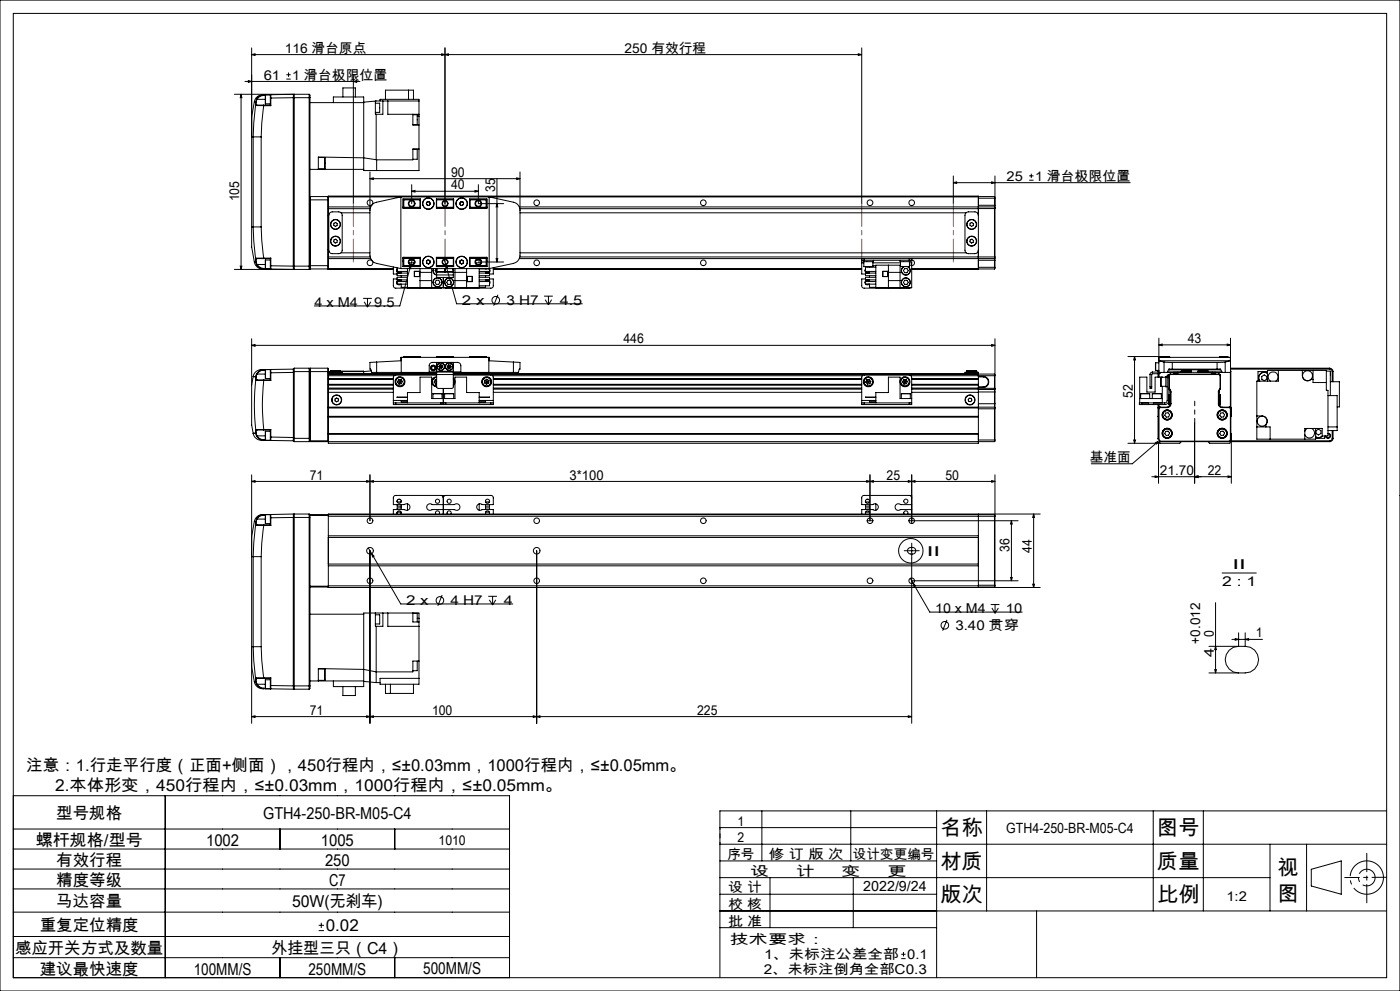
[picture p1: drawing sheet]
<svg xmlns="http://www.w3.org/2000/svg" width="420mm" height="297mm" viewBox="0 0 420 297" stroke-linecap="round" stroke-linejoin="round" font-family="sans-serif">
<g fill="none" stroke="#000" stroke-width=".3">
<path d="M0 0h420v297h-420zM4 4h412v289h-412zM75.5 16.4l1-.3v.5zM75.5 16.4h183M75.5 14.4v53.6M132.5 16.1l1 .3-1 .2zM133.5 16.4l1-.3v.5zM133.5 14.4v46.6M257.5 16.1l1 .3-1 .2zM258.5 14.4v46.6M70.3 28.3h22.4M72.3 28.3v52.4"/>
<path d="M72.3 28.3l.3 1h-.5zM73.5 24.4h34.5M74.5 24.2l1 .2-1 .3zM76.3 30.5l-.8 4.5v6h.5M76.3 30.5l.4 .1M76.7 31.4l-.6 5.4-.1 4.2M76.7 31.4l.3 .2M76.7 30.6v.8M76.8 31.3l.3 .2M76.8 31.3l-.1 .1M76.9 30.5l-.1 .8M76.9 30.5l-.2 .1"/>
<path d="M77 31.6l2.1 .1M77 29.7l-.3 .9M77 29.7l.1 .1M77.1 31.5h2M77.1 31.5l-.1 .1M77.1 29.8l-.2 .7M77.1 29.8h2.5M79.1 28.4h-.1a2.43 2.43 0 0 0-2.7 2.1M79.1 31.7l-.6 5.2-.1 4.1M79.1 31.5v.2M79.1 28.4l-1.1 .3-1 1M79.1 28.4v.2"/>
<path d="M79.1 28.6l-1.5 .5-.5 .7M79.1 31.7h2.1M79.1 31.5h2M79.1 28.6h.5M79.7 28.4v2.7M79.7 28.4h1.4v3.1M79.7 31.1h1.4M81.1 29.4h.1M81.1 31.5l.1 .2M81.2 28.4l6.8-.1v1M81.2 28.4v1M81.2 28.4l-.1 .1"/>
<path d="M81.2 29.4v2.3M81.2 28.4h-2.1M85.9 23.7h1.3M85.9 22.4h1.3M86.6 21.7v1.3M88 28.5l.3-.2v52.4l-.3-.2M88 29.3v50.5M88 29.3l-6.8 .1M88 29.3h5M92.7 28.3l.3 .2v.8M92.7 28.3v52.4M93 29.3v30.6"/>
<path d="M93 30.8h16.1M100 30.8v-1.7h9.1v22h16.6v-13.6M102.9 29.1v-2.8h3.7v2.8M106 24.4l1-.2v.5zM106 22.4v38.6M112.6 30.9h1.3v2.8h-1.3M112.6 30.3l-3.5 .3M112.9 34.3v13.6M114 30.3v-.5h11.7v5M114.9 30.3v4h-2.3v-4M115.6 29.8v-2.8h8.4v2.8M116.3 30.3v4h9.4"/>
<path d="M122.6 27v2.8M123.9 34.4h1.3v3M123.9 34.3v3.1l1.8 .1M125.2 34.8h.5M125.7 34.8v2.7M125.7 30.3h-13.1M76 41h2.4M76 41v27M78.4 41v27M93 59.9v19.7M93 50.8h16.1M93 59.9h5.5"/>
<path d="M93.1 58.9v21.7M93.1 58.9l-.1 .2M93.1 58.9h5.3M95.5 50.6h1.9M95.5 47.2h1.9M97.4 47.2v3.4M98.4 58.9v21.7M98.4 58.9l.1 .2M98.5 59v-.2h195v.2M98.5 59.1v.8M98.5 59v.1M98.5 59.9v19.7"/>
<path d="M98.5 59h195M111 53.5l1-.2v.5zM111 51.5v25l.2 .9 .9 1.2 .9 .3 7.3 1.6M111 53.5h45M112.9 47.9h.1M112.9 47.9l-3.8-.6-13.6-.2v3.7M113 47.9v3.2M120.9 59.6h5.2v2.8h-5.2zM121 59.9v2.5M121 59.9h5M121.1 59.8v2.5M121.1 59.8h5"/>
<path d="M121.1 59.8l-.1 .1M123.5 57.3l1-.2v.5zM123.5 55.3v5.7M123.5 57.3h20M123.9 44.7h1.3v3h-1.3M125.7 44.7h-1.8v3.2h-10.9M126 59.8v2.5M130.9 59.6h5.2v2.8h-5.2zM130.9 59.8h5.2M131 59.9h5M136 59.8v2.5M140.9 59.6h5.2v2.8h-5.2z"/>
<path d="M140.9 59.8h4.9M141 59.8v2.5M141 59.9h5M142.5 57.1l1 .2-1 .3zM143.5 55.3v5.7h7.6M145.8 59.8l.1 2.6M145.8 59.8l.2 .1M146 59.9v2.5M149.1 53.5v25M155 53.3l1 .2-1 .3zM156 51.5v25l-.2 .9-.5 .8-1.3 .7-7.2 1.6M286 54.7l1-.2v.5z"/>
<path d="M286 52.7v8.3M286 54.7h53.1M293.5 59v2.5M293.5 58.9h4.8M297.5 54.5l1 .2-1 .3zM298.3 58.9v3.1M298.3 58.9l.2 .5h-5M298.5 52.7v24.3M308.8 54h1.3M308.8 52.7h1.3M309.4 52.1v1.3M72.1 79.8h.5l-.3 .9z"/>
<path d="M75.5 68v6l.8 4.5M75.5 68h.5M76 68l.1 4.2 .6 5.4M76 68h2.4M76.3 78.5a2.57 2.57 0 0 0 2.8 2.1M76.7 77.6l.1 .1M76.7 77.6v.9M76.7 78.5h.2M76.7 78.5l.3 .8M76.7 78.5h-.4M76.8 77.7l.1 .8M76.9 78.5l.2 .8"/>
<path d="M77 77.4l-.3 .2M77 77.4l.1 .1M77 79.3a2.37 2.37 0 0 0 2.1 1.3M77.1 77.5h2M77.1 77.5l-.3 .2M77.1 79.3h-.1M77.1 79.3l1.3 1 .7 .2M77.1 79.3h2.5M78.4 68l.1 4.1 .6 5.3M79.1 77.4h-2.1M79.1 77.4v.1M79.1 77.5h2"/>
<path d="M79.1 77.4h2.1M79.7 77.9v2.7M79.7 77.9h1.4M81.1 79.7h.1M81.1 77.5v3M81.2 79.7v.9l-.1-.1M81.2 77.4l-.1 .1M81.2 77.4v2.3M81.2 79.7l6.8 .1M88 79.8v.9l-8.9-.1M88 79.8h5M93 79.6v.9"/>
<path d="M93 79.6h5.5M98.5 74.8l.2 .6M98.5 79.6v.9M98.5 62.5h12.6M98.5 62h12.7M98.5 77.5h12.7M98.5 77h12.6M98.7 64.1l-.2 .7M98.8 64l.9-.5h1.9a1.09 1.09 0 0 1 1.1 1v10.5a1.09 1.09 0 0 1-1.1 1h-1.9a1.09 1.09 0 0 1-1.1-1v-10.5zM100.2 71.9l.6-.2 .4 .4-.1 .5-.5 .2-.5-.3zM100.2 66.9l.6-.2 .4 .4-.1 .5-.5 .2-.5-.3zM102.3 75.8h8.7"/>
<path d="M102.3 63.8h8.7M111 63l.4-1.3 1.1-1 7.8-1.7v21.5M120.9 78.4h.1M120.9 79.9h.5M120.9 62h.1M120.9 77.5h.1M120.9 77.1h5.2v2.8h-5.2zM120.9 78h.1M121 77.1v2.5M121 79.6h5M121 79.6l.1 .2M121.1 77.3v2.5"/>
<path d="M121.1 79.8h5M121.1 62.3h5M121.1 77.3l-.1 .1h5M121.1 77.3h5M121.2 62.3v.1M121.2 77.1v.2M121.4 79.9h-.1M121.4 79.8v.1M122.2 79.8v.1M122.7 78.8h1.6M122.8 78h1.3M123.2 79.5v1l-.5-.1z"/>
<path d="M123.2 79.5l-3.3 12.2h-25.6M123.8 77.5l-.6 2M126 77.3v2.6M126 62.1h-5l.1 .2M127.9 61.1l.4 .5M128 78.3l.1 .6M128.1 78.9l.5 .2M128.2 60.5l-.3 .6M128.4 78l-.4 .3M128.4 78l.5 .1M128.7 60.5h-.5M128.7 60.5l.4 .5"/>
<path d="M128.8 61.5l-.5 .1M128.9 78.1l.1 .6M129 78.7l-.4 .4M129.1 61l-.3 .5M130.9 77.1h5.2v2.8h-5.2zM130.9 79.8h5.2M130.9 62.3h5.2M130.9 77.3h5.2M131 79.6h5M131 62.1h5M131 77.4h5M131.5 79.8v.1"/>
<path d="M133.2 77.6l.5 1.8M133.7 79.4l.6 .9-.5 .1zM133.7 79.4l3.3 11.6h37.7M135.5 79.8v.1M136 77.3v2.6M137.9 61l.2 .5M138 78.8l.5 .3M138 78.2v.6M138.1 61.5l.6 .1M138.3 60.5l-.4 .5M138.3 60.5h.6M138.5 77.9l-.5 .3"/>
<path d="M138.5 77.9l.5 .3M138.9 60.5l.2 .6M139 78.8l-.5 .3M139 78.2v.6M139.1 61.1l-.4 .5M140.9 79.8h4.9M140.9 77.1h5.2v2.8h-5.2zM140.9 77.3l5.1 .1h-5M141 77.3v2.5M141 79.6h5M141 62.1h5l-5.1 .2M142.7 78.8h1.6"/>
<path d="M142.8 78h1.3M143.5 78.5h7.6M143.8 79.8v.1M144.6 79.9h.1M144.6 79.9h1.5M144.6 79.8v.1M145.9 77.1l-.1 2.7M146 77.1v2.5M146 62h.1M146 77.5h.1M146 78.4h.1M146 78h.1"/>
<path d="M146 79.6l-.2 .2M148.8 77.5h.5l-.2 1zM149.1 61l.2 1h-.5zM155.8 77.5h103.5M155.8 62h142.5M156 77h142.5M156 63l-.4-1.3-1.1-1-7.7-1.7v21.5M156 75.8h133.8M156 63.8h133.8M258.5 78h.8M258.5 78v.8M258.5 77.5v.5"/>
<path d="M258.5 78.8v3.3h1.1M258.5 78.8h.7M259 78v.4h3v-.4M259.2 79.9h2.7M259.2 78.4v1.5M259.3 77.5v.5M259.3 77.5h13.5M259.3 78h13.5M260.8 79.9v.2M261.9 78.4v1.5M261.9 79.6h.8M261.9 78.8h8.3"/>
<path d="M266.5 79.5v6.8M270 78v.4h3v-.4M270 79.5v6.8M270.2 79.9h1.8M270.2 79.9h1.9M270.2 78.4v1.5M271.1 79.9a1.35 1.35 0 0 0-.4 2 1.35 1.35 0 0 0 2.1 0 1.35 1.35 0 0 0-.4-2M271.3 79.9a1.3 1.3 0 0 0-.6 2 1.3 1.3 0 0 0 2.1 0 1.3 1.3 0 0 0-.6-2M272.1 79.9h.7M272.8 78h.7M272.8 77.5h25.5M272.8 77.5v.5"/>
<path d="M272.8 79.9h-.8M272.8 78.4v1.5M272.8 79.5h.7M272.8 78.8h.7M273.5 77.9a.85 .85 0 0 1 .9 .9 .85 .85 0 0 1-.9 .8M273.5 78v.8M273.5 77.5v.5M273.5 78.8v7.5h-10.8v-6.8h7.5M291 71.9l.6-.2 .4 .4v.5l-.6 .2-.4-.3zM291 66.9l.6-.2 .4 .4v.5l-.6 .2-.4-.3zM293.5 64.5a1.09 1.09 0 0 0-1-1h-2a1.09 1.09 0 0 0-1 1v10.5a1.09 1.09 0 0 0 1 1h2a1.09 1.09 0 0 0 1-1M293.5 62v.5h-137.5"/>
<path d="M293.5 62.5v15.5M293.5 62v.5M293.5 61.5v.5M293.5 61.5h5v.7M293.5 78v2.5M293.5 78h5M298.3 62v15.5M298.3 77.5v3.1M298.3 62l.2 .2M298.5 62.2v.3h-5M298.5 77v.4M298.5 77.4v.6"/>
<path d="M298.5 78v2.1M298.5 77.4l-.2 .1M70.3 80.7h22.4M79.1 80.5v.1M79.1 80.5h.5M81.1 80.5l-1.4 .1M93 80.5l-.3 .2M93 80.5l.1 .1M93.1 80.6h5.3M98.5 80.5v.2h19.5M98.5 80.5h.1M98.5 80.5h19.5"/>
<path d="M98.5 80.5l-.1 .1M108.9 89.4h2.6M109.3 90.4l.9 1.6M110.2 89.4v2.6M111.2 90.4l-1 1.6M118 80v2.1h1.1M119.1 80.6v.8l.5 .4M119.1 83.6h-1.1v2.2l.6 .6 14-.1M119.1 80.3v1h3.1M119.2 81.3l.6 .4 .5-.4M119.2 84.4l.6-.4 .5 .4M119.2 85.2l.6 .2 .5-.2"/>
<path d="M119.4 85.2h.7M119.6 83.9l-.5 .4v.8M119.9 83.9l.5 .2M120.3 80.5h26.5M120.4 81.6l-.5 .2M120.4 81.3v.5M120.4 82.6v.5M120.4 83.9v.5M120.4 85.2v.9h1.8M122.2 80.5v5.8h21.6v-5.8M122.2 81.8h-3.1v.8h3.1M122.2 83.1h-3.1v.8h3.1"/>
<path d="M122.2 84.4h-3.1v.8h3.1M124.3 81.3h1.6v1.6h-1.6zM124.4 82.9v-1.6h1.4v1.6M126 80.5v5.8M126 81.6h3.5M126 84.1h3.5M129.5 80.5v5.8M130 80.5a1.39 1.39 0 0 0 1 1.9M130.1 80.5l-.1 .1a1.27 1.27 0 0 0 1 1.8M130.9 80.5l-.4 .6 .5 .6M130.9 84h.7l.4 .6-.4 .6h-.7l-.4-.6zM131 82.4v.7h5v-.7"/>
<path d="M131 80.5v1.9M131 82.4h5M131.1 81.5h2.3M131.1 80.5v1M133 83.1v3.2M133.4 80.5v1M133.6 81.5h2.3M133.6 80.5v1M134.4 84h.7l.4 .6-.4 .6h-.7l-.4-.6zM135.9 80.5v1M136 80.6v1M136 80.7v.8"/>
<path d="M136 80.5v1.9M136.5 80.5v5.8M136.5 81.6h3.5M136.5 84.1h3.5M140 80.5v5.8M140.1 82.8h1.6v1.6h-1.6zM141.6 82.9h-1.4v1.4h1.4M143.8 80.6h3.1v.7M143.8 81.8h3.1v.8h-3.1M143.8 83.1h3.1v.8h-3.1M143.8 81.3h3.1M143.8 84.4h3.1"/>
<path d="M145.7 81.6l.3 .2M145.7 83.9v.5l.6-.4 .5 .4M145.7 80.5v.1M145.7 82.6v.5M145.7 85.7v.4h-1.9M145.8 80.5l-.1 .1M146 83.9l-.3 .2M146.1 80.5l-.2 .1M146.4 83.9h.1a.73 .73 0 0 1 .4 1.2M146.4 80.5l.2 .1M146.7 80.5l.1 .1M146.8 81.3l-.5 .4-.6-.4v.5"/>
<path d="M146.9 80.6l.1 .2a.74 .74 0 0 1-.6 1M146.9 83.6h1.1v2.2l-.6 .6-14-.1M146.9 84.5v.3M146.9 80.9v.4M146.9 84.4v1.3h-3.1M148 80.7h110.5M148 80.2v1.9h-1.1M148 80.5h110.5M149.4 88.3l-1.3 3.3M163.2 88.8h2.6M163.5 89.8l1 1.6M164.5 88.8v2.6"/>
<path d="M165.5 89.8l-1 1.6M259.6 80.6l-.1 .2a.74 .74 0 0 0 .6 1M259.6 83.6h-1.1v2.2l.6 .6 14-.1M259.6 84.4v.8h3.1M259.6 81.3h3.1M259.6 84.4h3.1M259.6 80.9v.4M259.6 84.5v.3M259.7 81.3l.5 .4 .6-.4v.5M259.7 85.2l.5 .2 .6-.2M259.9 85.2h.7M260.1 83.9h-.1a.73 .73 0 0 0-.4 1.2"/>
<path d="M260.4 83.9l.4 .2M260.8 81.6l-.4 .2M260.8 83.9v.5l-.6-.4-.5 .4M260.8 82.6v.5M260.8 85.2v.9h1.9M262.7 80.1h-3.1v1.2M262.7 81.8h-3.1v.8h3.1M262.7 83.1h-3.1v.8h3.1M264.8 81.3h1.6v1.6h-1.6zM264.9 82.9v-1.6h1.4v1.6M266.5 81.6h3.5M266.5 84.1h3.5"/>
<path d="M271.4 80.5h.7l.4 .6-.4 .6h-.7l-.4-.6zM271.4 84h.7l.4 .6-.4 .6h-.7l-.4-.6zM273.5 80.5h20M293.5 80.5v.2h-20M293.5 80.6h4.8M293.5 80.1h5M298.5 80.1l-.2 .5M75.5 115.4v11.9l.5 2.6M75.5 103.5l1-.2v.5zM75.5 101.5v13.9M75.5 103.5h223M76 112.9h.1"/>
<path d="M76 112.9l.7 .1M76 112.9l-.5 2.5M76.7 113v.8M76.7 113.8a67.5 67.5 0 0 0 0 15.1M76.7 113.8l.3 .2M76.8 112.9l.1 .8M76.8 112.9l-.1 .1M76.9 113.7l.2 .2M76.9 113.7l-.2 .1M77 112l-.3 1M77 112l.1 .1M77 114h2.1"/>
<path d="M77.1 112.1l-.3 .8M77.1 112.1h2.5M77.1 113.9h2M77.1 113.9l-.1 .1M79.1 110.8a2.74 2.74 0 0 0-3.1 2.1M79.1 114a64.1 64.1 0 0 0 0 14.7M79.1 113.9v.1M79.1 110.8a2.45 2.45 0 0 0-2.1 1.2M79.1 110.8v.1M79.1 110.9l-.8 .2-1.2 1M79.1 114h2.1M79.1 113.9h2"/>
<path d="M79.1 110.9h.5M79.7 110.8v2.6M79.7 110.8h1.4v3.1M79.7 113.4h1.4M81.1 110.9l.1-.2v1M81.1 111.7h.1M81.1 113.9l.1 .1M81.2 111.7v2.3M88 110.6v1M88 110.6v.8h11.2M88 111.6l-6.8 .1M88 111.6v19.5"/>
<path d="M88 110.6l-8.9 .2M88.3 110.3v22.1M88.3 110.3h4.4M88.3 110.3l-.3 .3M92.7 110.3v22.1M92.7 110.3l.3 .3M93.1 110.3l-.1 21.1M93.1 110.3v21.8M93.1 110.3h5.3M98.4 110.3v21.8M98.4 110.3l.1 11.7M98.5 112.1h1.2"/>
<path d="M98.5 112.1h32.5M98.5 113.4h19.5M98.5 115.4h19.5M98.5 115.3h19.5M98.5 113.5h19.5M98.5 113.7h19.5M98.5 115.2h19.5M98.5 112.6h19.8M98.5 116.3h19.5M98.5 116.6h19.5M98.5 117.6h19.5M99.2 111.2h3"/>
<path d="M99.2 111.5v.1M99.2 111.5h2.9M99.2 111.2v.3M99.5 112.1h.1M99.7 111.6h-1.1v.5M99.7 111.6v.5M99.7 111.6h1.9M99.7 112.1h1.9M100.5 119.6l.5-.3 .5 .3v.6l-.5 .2-.5-.2zM101.6 111.6h1.1v.5M101.6 112.1h29.4M101.6 111.6v.5"/>
<path d="M102.1 111.2h7v.9M102.1 111.5h.1M102.2 111.5l-.1 .1M102.2 111.2v.3M111.4 111.2l-2.3 .2h-6.9M113 108.5l-2 .1v2h.2a.91 .91 0 0 0 .4 1 .91 .91 0 0 0 1 0h18.4M113 108.5v3.6M113 108.5l7.3-.4v-1h26.5v1l7.2 .4M119.2 114.5l.5 .6M119.6 113.8l-.4 .7M119.6 113.8l.4 .6M120 114.4l-.8 .1"/>
<path d="M120 114.4l-.3 .7M120 114.4l.4 .6M120.3 113.7l.5 .6M120.3 113.7l-.7 .1M120.3 113.7l-.3 .7M120.4 107.1v4.5M120.4 115l-.7 .1M120.8 114.3l-.4 .7M120.8 114.3l-.8 .1M121 107h5M121 107v.1M121 111.6v.5"/>
<path d="M121 111.8h10M121.1 106.9h4.9v.2M121.1 106.9v.2M121.1 111.6v.5M121.1 106.9l-.1 .1M122.2 119h-3.1l3.1 .1M128.8 111.6v-2a.96 .96 0 0 1 1-1h7.5a.96 .96 0 0 1 1 1v2M128.8 111.5h2.2M129.9 118h2.7M129.9 118v1.4M130.2 114.5l.5 .6M130.6 113.8l-.4 .7"/>
<path d="M130.6 113.8l.4 .6M131 111.5v.8M131 111.3v.2M131 112.9a1.5 1.5 0 0 0-1.5 1.5 1.5 1.5 0 0 0 1.5 1.5M131 113.1a1.36 1.36 0 0 0-1.3 1.3 1.36 1.36 0 0 0 1.3 1.4M131 112.4l-12.7 .1-.3 .5v7M131 113.1a1.31 1.31 0 0 0-1.3 1.3 1.31 1.31 0 0 0 1.3 1.3M131 107.1v-.2h5v.2M131 111.5h5M131 112.3h5M131 112.3v3.6M131 111.3h5"/>
<path d="M131 113.8h-.4M131 115.1h-.3M131 114.4l-.3 .7M131 114.4l-.8 .1M131 107h5M131.5 108.6l-.5 .5v2.2M131.7 109.8l.2 .5M131.7 109.8l.6 .1M131.9 110.3l.6 .1M132 109.3l.6 .1M132 109.3l-.3 .5M132 109.3l.3 .6"/>
<path d="M132.3 109.9l-.4 .4M132.3 109.9l.2 .5M132.3 109.9l.5 .1M132.6 118v1.4M132.6 109.4l.2 .6M132.6 109.4l-.3 .5M132.8 110l-.3 .4M133 116.4v4.8M133.4 118h2.7M133.4 118v1.4M134.2 109.8l.2 .5M134.2 109.8l.6 .1"/>
<path d="M134.4 110.3l.5 .1M134.5 109.3l-.3 .5M134.5 109.3l.6 .1M134.5 109.3l.3 .6M134.8 109.9l-.4 .4M134.8 109.9l.1 .5M134.8 109.9l.5 .1M135.1 109.4l.2 .6M135.1 109.4l-.3 .5M135.3 110l-.4 .4M135.5 108.6l.5 .4v2.3M136 112.1h154.5"/>
<path d="M136 111.5v.8M136 112.3l-.1 4-4.4 .1-.5-.5M136 111.3v.2M136 113.3a1.49 1.49 0 0 1 0 2.2M136 113.5a1.3 1.3 0 0 1 0 1.8M136 112.4l11.7 .1 .3 .5v7M136 113.6l.1 .1a1.38 1.38 0 0 1-.1 1.5M136 112.1h162.3M136 111.6h18M136 111.5h2.3M136 111.8h10M136.1 118v1.4"/>
<path d="M141 107h5M143.8 119h3.1l-3.1 .1M145.3 114.7l.6 .4M145.4 114l-.1 .7M145.4 114l.6 .4M145.8 106.9h-4.8v.2M145.8 106.9v.2M145.8 111.6v.5M145.8 106.9l.2 .1M146 114.4l.6 .4M146 114.4l-.7 .3M146 114.4l-.1 .7"/>
<path d="M146 107v.1M146 111.6v.5M146 113.7l-.6 .3M146 113.7l.7 .4M146 113.7v.7M146.6 114.8l-.7 .3M146.6 107.1v4.5M146.7 114.1l-.1 .7M146.7 114.1l-.7 .3M147.7 112.6h111M148 113.4h110.5M148 115.4h110.5"/>
<path d="M148 115.3h110.5M148 113.5h110.5M148 113.7h110.5M148 115.2h110.5M148 116.3h110.5M148 116.6h110.5M148 117.6h110.5M154 108.5l2 .1v2h-.2a.92 .92 0 0 1-.4 .9 .92 .92 0 0 1-1 .1h-.4M154 108.5v3.1M259.8 114.5l.4 .6M260.1 113.8l-.3 .7M260.1 113.8l.4 .6"/>
<path d="M260.5 114.4l-.3 .7M260.5 114.4l.4 .6M260.5 114.4l-.7 .1M260.8 113.7l.4 .6M260.8 113.7l-.7 .1M260.8 113.7l-.3 .7M260.9 115l-.7 .1M261.2 114.3l-.3 .7M261.2 114.3l-.7 .1M262.7 119h-3.1l3.1 .1M270.4 118h2.7M270.4 118v1.4"/>
<path d="M270.8 114.5l.4 .6M271.1 113.8l-.3 .7M271.1 113.8l.4 .6M271.5 114.4l-.3 .7M271.5 114.4l.5 .6M271.5 114.4l-.7 .1M271.8 113.7l.4 .6M271.8 113.7l-.7 .1M271.8 113.7l-.3 .7M272 115l-.8 .1M272.2 114.3l-.2 .7M272.2 114.3l-.7 .1"/>
<path d="M273 118h-2.6M273.1 118h.1M273.1 118v1.4M273.5 113.4h20M273.5 115.4h20M273.5 115.3h20M273.5 113.5h20M273.5 113.7h20M273.5 115.2h20M273.5 119.4h-3.5v-6.4h-3.5v4.6h-3.8v3.2M273.5 116.3h20M273.5 116.6h20"/>
<path d="M273.5 117.6h20M290 111.2h3M290 111.5l.1 .1M290 111.5h3M290 111.2v.3M290.5 111.6h-1v.5M290.5 112.1h3M290.5 111.6h2M290.5 111.6v.5M290.8 119.3l.5 .1 .3 .5-.3 .5-.6-.1-.3-.5zM292.5 111.6h1v4.8M292.5 111.6v.5"/>
<path d="M293 111.5l-.1 .1M293 111.2v.3M293.5 117.6v4.7M293.5 116.7v.9M293.5 116.4v.3M293.5 116.4h5M293.5 112.8h1.5M293.5 116.1h1.5M293.5 116.7h4.8M293.5 116h1.5M293.5 113h1.5M293.5 117.5h5"/>
<path d="M295 112.8a1.64 1.64 0 0 1 1.6 1.7 1.64 1.64 0 0 1-1.6 1.6M295 113a1.5 1.5 0 0 1 1.5 1.5 1.5 1.5 0 0 1-1.5 1.5M295 112.8v.2M295 116v.1M297.5 103.3l1 .2-1 .3zM298.3 116.7v5.3M298.3 112.1v4.6M298.3 112.1l.2 .5h-25.2M298.5 101.5v14.9M298.5 116.4v.2M298.5 116.6v.9M298.5 117.5v3.5"/>
<path d="M298.5 116.6l-.2 .1M340.4 106.9v26M340.4 106.9l.2 1h-.5zM341.9 119.4h6.8M342.2 118h2.7M342.2 118v1.4M344.9 118v1.4M345 115.9v.5h.5v-.5M345 112.3h.5M345 115.9h.5M345 112.3v3.6M345.5 112.3v3.6"/>
<path d="M345.7 118h2.7M345.7 118v1.4M345.8 112l-.3 .3M345.8 111.5l-.7 .3-.1 .5M345.8 111.5h1.9M345.8 111.5v.5M346.7 108.7v2.3M346.7 111h1M346.7 108.7h1M347.4 111.4h.3M347.4 111.4v.1M347.4 112v1"/>
<path d="M347.5 111l-.1 .4M347.6 112v1M347.6 111v.5M347.7 107.1h.1M347.7 111.6h1.5M347.7 107.1h21.4M347.7 103.4l1-.3v.5zM347.7 101.3v11.7M347.7 103.4h21.4M348.3 113.1v2.7zM348.3 111.6l-.5 .4h-2M348.3 115.8h1.4"/>
<path d="M348.4 107h2.5M348.4 107v.1M348.4 118v1.4M348.4 107l.1-.1v.2M348.7 113v.1M348.7 115.8v5M349.2 108.5l2.5 .1M349.2 111.6h1M349.2 108.5v3.1M349.7 113.1l-3.2-.1v4.5h-2.4v-4.5h-2.2v7.8M350.2 112.9h-.5v3h.5M350.2 111.6h1.9"/>
<path d="M350.2 113.2h.5M350.2 113.2v6.8M350.2 111.5h4.2M350.7 112.6v-.2h-.5v.8M350.7 112.6h.1M350.7 112.6v7.4M350.8 118.4v3M350.8 106.9h-12.4M350.8 118.4h.2M350.8 106.9v.2M350.8 110.6v.2M350.8 110.8h15.2"/>
<path d="M350.8 106.9l.1 .1M350.8 116.4l.1 .2M350.8 116.7l.4 .8M350.8 116.4v.3M350.8 112.6v3.8M350.9 116.8l.2 .5v4M350.9 110.6l-.1 .2M350.9 116.6l.4 .9M350.9 107v.1M350.9 116.6l-.1 .1M351 118.4h.1M351 118.4v3"/>
<path d="M351.2 112.1l-.5 .5M351.2 112.3l-.4 .3M351.2 112.1h14.5M351.2 112.3h14.5M351.2 117.5h.1M351.2 112.1v.2M351.2 117.5v3.5M351.3 117.5v3.5M351.7 110.6h-.3a.99 .99 0 0 0-1.2 1M351.7 108.6h13.4M351.7 110.6h13.4M351.7 108.6v2"/>
<path d="M352.1 111.6v.5h1.1M352.1 111.6h1.1M352.4 112.1h.1M353.2 111.6h10.4M353.2 112.1h.2M353.2 111.6v.5M354.4 111.2h3M354.4 111.5l.1 .1M354.4 111.5h3M354.4 111.2v.3M357.4 111.5l-.1 .1M357.4 111.2v.3"/>
<path d="M359.4 111.2h3M359.4 111.5l.1 .1M359.4 111.5h3M359.4 111.2v.3M362.4 111.5l-.1 .1M362.4 111.5h4.2M362.4 111.2v.3M363.6 111.6h1.1M363.6 112.1h-.2M363.6 111.6v.5M364.4 112.1h.1M364.7 111.6v.5h-1.1"/>
<path d="M364.7 111.6h1.9M365.1 110.6h.3a.99 .99 0 0 1 1.2 1M365.1 108.6v2M365.5 117.5h.2M365.5 117.5v3.5M365.6 112.1l.4 .2 .1 .3M365.7 112.3l.3 .3M365.7 112.1v.2M365.7 117.5v3.5M365.8 118.4h-.1M365.8 118.4v3M365.8 118.4h.2"/>
<path d="M365.9 116.6l-.4 .9M365.9 116.6l.1 .1M365.9 107h2.5M365.9 107v.1M365.9 116.8l-.2 .7v3.8M365.9 110.6l.1 .2M366 116.7l-.3 .8M366 116.4l-.1 .2M366 116.4h.1M366 112.6h.1M366 112.6v3.8M366 118.4v3"/>
<path d="M366 106.9h2.3M366 106.9v.2M366 110.6v.2M366 106.9l-.1 .1M366.1 116.4l-.1 .3M366.1 112.6v3.8M366.6 111.6h1M367.6 108.5l-2.5 .1M367.6 108.5v3.1M368.2 103.1l.9 .3-.9 .2zM368.3 106.9v.2M368.3 106.9l.1 .1"/>
<path d="M368.4 107v.1M369.1 108.1h-21.4l1.5 .4M369.1 108.1l-1.5 .4M369.1 107.1v1M369.1 111.6v10.4M369.1 110.9l.2 .5M369.1 111.4h.2M369.1 110.3h29.8M369.1 110.6h29.8M369.1 101.3v10.3h-1.5M369.3 111.4v10.6M378.5 112.8l.8-.4 .7 .4v.9l-.7 .4-.8-.4z"/>
<path d="M380.3 111.9a1.69 1.69 0 0 0-2.2 .1 1.69 1.69 0 0 0-.2 2.2 1.67 1.67 0 0 1 .2-2.1 1.67 1.67 0 0 1 2.2-.2M380.3 111.4h-2.9v2.8M380.3 114.2v-3.2h17.6v6h.5v13.7h-1.7M381.1 114.2a1.5 1.5 0 0 1-.3-2.2 1.5 1.5 0 0 1 2.3 0 1.5 1.5 0 0 1-.3 2.2M383.5 111v3.2h-6.5v17.4h17.7v-3.2M390.7 111v1.6a1.56 1.56 0 0 0 1 1.4 1.56 1.56 0 0 0 1.6-.3h.6M393.9 111v3.6h4M397.9 111.2h1.2v7.4M398.4 118.6h2.7v10.4h-2.7M398.9 110.6l.4 .1 .4 .7M398.9 110.3a1.09 1.09 0 0 1 1 1.1M398.9 110.3v.3"/>
<path d="M399.1 111.8v.6M399.1 114.4h2.7v7.6h-.7M399.7 111.4h.2M399.7 111.4v3M399.9 111.4v3M76 129.9a2.68 2.68 0 0 0 3.1 2.1M76 129.9h.1M76.7 129.7l.1 .1M76.7 129.7l.3 1M76.7 129.7l-.7 .2M76.7 128.9l.2 .1M76.7 128.9v.8"/>
<path d="M76.8 129.8l.3 .8M76.9 129l-.1 .8M77 130.7a2.56 2.56 0 0 0 2.1 1.3M77 128.7h2.1M77 128.7l-.3 .2M77 128.7l.1 .2M77.1 130.6l-.1 .1M77.1 130.6l1.2 1.1 .8 .1M77.1 130.6h2.5M77.1 128.9h2M77.1 128.9l-.2 .1M79.1 128.7v.2"/>
<path d="M79.1 131.8v.2M79.1 128.7h2.1M79.1 132l8.9 .1M79.1 128.9h2M79.1 131.8h.5M79.7 129.3v2.7M79.7 129.3h1.4M81.1 131h.1M81.1 128.9v3.1h-1.4M81.2 131v1l-.1-.2M81.2 128.7l-.1 .2M81.2 128.7v2.3"/>
<path d="M81.2 131l6.8 .1M88 131.1v1M88 132.1l.3 .3M88.3 132.4h4.4M93 131.4h-5v.7M93 131.4v1h205.3M93 132.1l-.3 .3M93.1 132.1h5.3M93.1 132.1l-.1 .2M98.4 132.1l.1 .2M98.5 122v.3M98.5 122.3v10.6h195v-10.6"/>
<path d="M98.5 124.8h195M98.5 125h195M98.5 122.3h195M98.5 122h199.8M98.5 130.1h195M98.5 130h195M118 120.8v.4h.7M118 120.8h.7M118 120v.8M118 120h4.2M118.7 120.8h13.6M118.7 120.8v.4"/>
<path d="M118.7 121.2h13.6M122.2 120.1h-1.8v.4h1.8M122.2 120.8v-3.2h3.8v-4.6h3.5v6.4h7v-6.4h3.5v4.6h3.8v3.2M132.3 121.2h.7M132.3 120.8h1.4M132.3 120.8v.4M133 121.2h.7M133.7 120.8h13.5M133.7 121.2h13.5M133.7 120.8v.4M143.8 120.1h1.9v.4h-1.9M143.8 120h4.2"/>
<path d="M147.2 120.8h.8M147.2 120.8v.4M148 120.8v.4h-.8M148 120v.8M258.5 120v-7l.3-.5 14.1-.1 .4 .2 .2 .6v8h-.7M258.5 120.8v.4h.8M258.5 120.8h.8M258.5 120v.8M258.5 120h4.2M259.3 120.8h13.5M259.3 121.2h13.5M259.3 120.8v.4"/>
<path d="M262.7 120.1h-1.9v.4h1.9M272.8 120.8h.7M272.8 120.8v.4M293.5 122.5h5M293.5 131.9h5M293.5 121h5M298.3 122v10.4M298.3 122l.2 .2M298.5 131.9l-.2 .5M298.5 122.2v.3M298.5 121v1.2M298.5 122.5v9.4"/>
<path d="M340.1 131.9h.5l-.2 1zM341.9 120.8l-.1 .4h.7M341.9 120.8h7.5M342.5 121.2h2.1M342.5 120.8v.4M344.6 121.2h1.4M344.6 120.8v.4M346 121.2h3.4M346 120.8v.4M346.6 132.7l1-.5-.6 .9zM347.4 131.4l.2 .5M347.4 131.4h.2"/>
<path d="M347.4 124.8l.2 .1M347.4 121.2v10.2M347.6 132.2l-7.9 6.8h-12.3M347.6 131.9l.5 .5M347.6 121.2v.8M347.6 122.5v9.4M347.6 122.5h.1M347.6 131.9h.1M347.7 122l-.3 .3M347.7 122h2.5M347.7 131.9l.4 .3M347.7 121.2v.8"/>
<path d="M347.7 122.5v9.4M348.1 122.2l-.4 .3M348.1 122.2l-.3-.1-.2 .4M348.1 132.9l-.5-.5v12.4M348.1 132.4h20.7M348.1 122.2h2.1M348.1 132.2h20.7M348.1 132.2v.2M349.4 120.8v.4M349.7 123.8l.7-.1 .5 .6-.3 .7h-.7l-.5-.5zM349.7 129.3l.7-.1 .5 .6-.3 .6-.7 .1-.5-.5zM350.2 120l-.4 .6-.4 .2"/>
<path d="M350.2 120h.5M350.2 122v.2M350.7 120a1.26 1.26 0 0 1-1.3 1.2M350.8 121.4h.2M351.1 121.3l-.1 .1M351.2 121a1.02 1.02 0 0 1-1 1M351.2 121h.1M351.3 121a1.14 1.14 0 0 1-1.1 1.2M354.4 132.4l-.5 .5h-15.5M358.4 126.7v18.1M362.4 132.4l.5 .5h6l.5-.5h29.5M365.5 121a1.14 1.14 0 0 0 1.1 1.2"/>
<path d="M365.5 121h.2M365.7 121a1.02 1.02 0 0 0 .9 1M365.7 121.3l.1 .1M365.8 121.4h.2M366.2 129.3l.7-.1 .4 .6-.2 .6-.7 .1-.5-.5zM366.2 123.8l.7-.1 .4 .6-.2 .7h-.7l-.5-.5zM366.6 122l2.8 .2-.1 2.7M366.6 122.2h2.2M366.6 122v.2M368.8 122.2l.2-.1 .3 .4M368.8 122.2l.3 .3M368.8 132.2v.2"/>
<path d="M369.1 131.9l-.3 .3M369.1 122.5h.2M369.1 131.9h.2M369.1 122.5v9.4M369.3 131.9l-.5 .5M369.3 129.9l.1 14.9M369.3 122.5v9.4M369.4 132.1h29.5M377 124.7h1.6a1.58 1.58 0 0 1 1.5 .9 1.58 1.58 0 0 1-.3 1.7v.6M377 127.9h4v3.7M392.2 128.4l-.8 .9M393.5 128.4a1.5 1.5 0 0 1 .4 2.5 1.5 1.5 0 0 1-2.5-.6"/>
<path d="M394.8 129.1l.7-.5 .8 .5v.8l-.8 .4-.7-.4zM396.7 130.7v-2.3h-5.3v3.2M396.7 130.7a1.64 1.64 0 0 1-2 .2M396.8 130.7a1.78 1.78 0 0 1-2.1 .3M397.4 130.7v.7h-2.7M398.4 129.9a.77 .77 0 0 1 .8 .7 .77 .77 0 0 1-.7 .8 .77 .77 0 0 1-.8-.7M398.4 130a.62 .62 0 0 1 .6 .6 .62 .62 0 0 1-.5 .6 .62 .62 0 0 1-.7-.5M398.4 127.9h2.7M398.9 132.1v.3M399.7 131.4l-.3 .5-.5 .2M399.7 131.4h.2M399.7 129v2.4"/>
<path d="M399.9 131.4a1.02 1.02 0 0 1-1 1M399.9 129v2.4M75.5 144.3l1-.3v.5zM75.5 142.3v74.5M75.5 144.3h223M76.3 156.3l-.8 4.5v6h.5M76.3 156.3l.4 .1M76.7 157.2l-.6 5.4-.1 4.2M76.7 157.2l.3 .2M76.7 156.4v.8M76.8 157.1l-.1 .1M76.8 157.1l.3 .2"/>
<path d="M76.9 156.3l-.1 .8M76.9 156.3l-.2 .1M77 157.4l2.1 .1M77 155.5l-.3 .9M77 155.5l.1 .1M77.1 157.3h2M77.1 157.3l-.1 .1M77.1 155.6l-.2 .7M77.1 155.6h2.5M79.1 154.2h-.1a2.43 2.43 0 0 0-2.7 2.1M79.1 157.5l-.6 5.2-.1 4.1M79.1 157.3v.2"/>
<path d="M79.1 154.2l-1.1 .3-1 1M79.1 154.2v.2M79.1 154.4l-1.5 .5-.5 .7M79.1 157.5h2.1M79.1 157.3h2M79.1 154.4h.5M79.7 154.2v2.7M79.7 154.2l1.4 .2M79.7 156.9h1.4M81.1 155.2h.1M81.1 157.3l.1 .2M81.1 154.4v2.9"/>
<path d="M81.2 154.2v1M81.2 154.2l6.8-.1v1M81.2 154.2l-.1 .1M81.2 155.2v2.3M81.2 154.2h-2.1M88 155.1v50.5M88 155.1l-6.8 .1M88 155.1h5M88.3 154.1v52.4M88.3 154.1h4.4M88.3 154.1l-.3 .2M92.7 154.1v52.4"/>
<path d="M92.7 154.1l.3 .3M93 154.4v51.2M93 154.4h5.5M93 154.5h5.5M98.5 154.2h199.8M110 144l1 .3-1 .2zM111 142.3v13.8M111 144.3l1-.3v.5zM118 154.1v-1.4h3.2a1.03 1.03 0 0 0 1.5 0 1.03 1.03 0 0 0 0-1.5 1.03 1.03 0 0 0-1.5 0h-3.2l.1-2.4 .5-.3h13.8l.5 .3 .1 .4 .2-.5 .4-.2h13.8l.5 .3 .1 2.4h-3.3a1.03 1.03 0 0 0-1.4 0 1.03 1.03 0 0 0 0 1.5 1.03 1.03 0 0 0 1.4 0h3.3v1.4M119.1 150v.4M119.1 151.2v.5h1.3M119.1 153.5v.4"/>
<path d="M119.2 153.5h1.1M119.2 150.4h1.1M119.2 154.1a.61 .61 0 0 1 .6-1 .61 .61 0 0 1 .5 1M119.4 149.7h.7M120.4 150v.4M120.4 151.2v1.5M120.4 153.5v.4M120.4 152.2h-1.3v.5M122.2 151v1.9M128.2 151.4a1.35 1.35 0 0 1 1.6-.2h6.4a1.03 1.03 0 0 1 1.5 0 1.03 1.03 0 0 1 0 1.5 1.03 1.03 0 0 1-1.5 0h-6.5a1.02 1.02 0 0 1-1.3 0 1.02 1.02 0 0 1-.2-1.3zM130.7 154.1a.61 .61 0 0 1 .6-1 .61 .61 0 0 1 .5 1M132.6 148.6h.8"/>
<path d="M133 148.6v5.5M134.2 154.1a.61 .61 0 0 1 .5-1 .61 .61 0 0 1 .6 1M143.8 151v1.9M145.7 150v.4M145.7 151.2v1.5M145.7 153.9v-.4h1.1l.1 .4M145.7 152.2h1.2v.5M145.7 150.4h1.1M145.7 154.1a.61 .61 0 0 1 .5-1 .61 .61 0 0 1 .6 1M146.9 150v.4M146.9 151.2v.5h-1.2M259.6 153.9l.1-.4h1.1v.4"/>
<path d="M259.6 150v.4M259.6 151.2v.5h1.2M259.7 150.4h1.1M259.7 154.1a.62 .62 0 0 1 .5-1 .62 .62 0 0 1 .6 1M259.9 149.7h.7M260 144l1 .3-1 .2zM260.1 156.1h1.8M260.8 150v.4M260.8 151.2v1.5M260.8 152.2h-1.2v.5M261 144.3l1-.3v.5zM261 142.3v13.8"/>
<path d="M262.7 151v1.9M271.2 154.1a.62 .62 0 0 1 .5-1 .62 .62 0 0 1 .6 1M272.5 144l1 .3-1 .2zM272.7 156.1h32.7M273.1 148.6h.4M273.5 144.3l1-.3v.5zM273.5 142.3v14.6M273.5 149.2l-.2-.5-.4-.2h-13.8l-.5 .3-.1 2.4h3.3a1.03 1.03 0 0 1 1.4 0 1.03 1.03 0 0 1 0 1.5 1.03 1.03 0 0 1-1.4 0h-3.3v1.4M273.5 151.2h-3.2a1.03 1.03 0 0 0-1.5 0 1.03 1.03 0 0 0 0 1.5 1.03 1.03 0 0 0 1.5 0h3.2M293.5 154.1v22M297.5 144l1 .3-1 .2zM298.3 154.2v21.7"/>
<path d="M298.3 154.2l.2 .5h-200M298.5 142.3v33.1M303.4 156.1l.3 1h-.5zM303.4 156.1v18M310.1 154.1l.2 1h-.5zM310.1 154.1v22M312.1 154.1h-213.6v22h213.6M345.5 142.9h23.9M346.5 142.6l1.1 .3-1.1 .2zM358.4 142.9l1-.3v.5zM368.4 142.6l1 .3-1 .2zM76 166.8h2.4"/>
<path d="M76 166.8v27M78.4 166.8v27M93 175.8l.1 .1h5.3l.1-.1M93 175.7h5.5M98.5 175.6h195M98.5 169.6h195M98.5 169h195M98.5 160.6h195M98.5 161.1h195M110.5 164.2l1 1.7M111 165.1v51.7M111.5 165.9l.7 .8-.4 .2z"/>
<path d="M111.5 165.9l8.7 15.1h33.6M132.6 178.3l-1.3 3.3M146.5 178.7h2.6M146.8 179.8l1 1.5M147.8 178.7v2.6M148.7 179.8l-.9 1.5M161 165.1v51.7M272.2 165.1h2.5M272.6 164.4a1.19 1.19 0 0 1 1.6-.2 1.19 1.19 0 0 1 .3 1.6 1.19 1.19 0 0 1-1.7 .2 1.19 1.19 0 0 1-.2-1.6zM273.1 173.3l.8 1.5M273.5 163.8v2.5M273.5 167.3v49.5"/>
<path d="M273.5 174.1h31.9M273.9 174.8l.7 .7-.4 .3zM273.9 174.8l5 8.6h27.8M293.5 175.9h4.8M293.5 175.4h5M298.5 175.4l-.2 .5M303.2 173.1h.5l-.3 1zM309.8 175.1h.5l-.2 1zM366.6 171.7h10.3M76 193.8l.1 4.2 .6 5.4M76 193.8h2.4M76 193.8h-.5v6l.8 4.5"/>
<path d="M78.4 193.8l.1 4.1 .6 5.3M93 184.1h16.1M112.6 184.3h1.3v2.7h-1.3M112.6 183.7v4h2.3v-4M112.9 187.7v16.9M116.3 183.7v4h9.4M123.9 183.8h1.3v2.6M123.9 183.7v2.7h1.8M125.2 198.1v2.9h-1.3M125.2 185.3h.5M125.7 185.3v1.1M125.7 185.3v-1.6h-16.6v22.1h-9.1v-1.7"/>
<path d="M125.7 198.1h-1.8v3.3h-11l-3.8-.8-13.6-.2v3.7M125.7 186.4v18.7h-11.7v-1.8h11.7M284.1 185.8l-1.3 3.2M297.2 181.2h2.6M297.6 182.2l.9 1.6M298.5 181.2v2.6M299.5 182.2l-1 1.6M364.7 193.7l.2 1h-.5zM364.7 180.6v21.1M369.6 191.6h9.1M370.6 191.4l1 .2-1 .3zM371.6 189.6v4.1a4 4 0 0 0-4 4 4 4 0 0 0 4 4"/>
<path d="M373.6 191.6l1-.2v.5zM373.6 193.7a4 4 0 0 1 4 4 4 4 0 0 1-4 4h-10.9M373.6 189.6v4.1M373.6 193.7h-10.9M75.5 214.8l1-.3v.5zM75.5 214.8h198M76.3 204.3a2.57 2.57 0 0 0 2.8 2.1M76.7 203.4l.1 .1M76.7 203.4v.9M76.7 204.3h.2M76.7 204.3l.3 .8M76.7 204.3h-.4"/>
<path d="M76.8 203.5l.1 .8M76.9 204.3l.2 .8M77 203.2l-.3 .2M77 203.2l.1 .1M77 205.1a2.37 2.37 0 0 0 2.1 1.3M77.1 203.3h2M77.1 203.3l-.3 .2M77.1 205.1h-.1M77.1 205.1l1.3 1 .7 .2M77.1 205.1h2.5M79.1 203.2h-2.1M79.1 203.2v.1"/>
<path d="M79.1 206.3v.1M79.1 203.2h2.1M79.1 203.3h2M79.1 206.3h.5M79.7 203.7v2.7M79.7 203.7h1.4M81.1 205.5h.1M81.1 203.3v3.1h-1.4M81.2 205.5v.9l-.1-.1M81.2 203.2l-.1 .1M81.2 203.2v2.3M81.2 205.5l6.8 .1"/>
<path d="M88 205.6v.9l-8.9-.1M88 205.6h5M88 206.3l.3 .2M88.3 206.5h4.4M93 205.6v.7l-.3 .2M93 204.1h16.1M95.5 203.9h1.9M95.5 200.5h1.9M97.4 200.5v3.4M102.9 205.8v2.7h3.7v-2.7M109.1 204.2l3.8 .4M110 214.5l1 .3-1 .2z"/>
<path d="M111 214.8l1-.3v.5zM112.9 204.6h1.1M115.6 205.1v2.7h8.4v-2.7M117.1 205.1v2.7M160 214.5l1 .3-1 .2zM161 214.8l1-.3v.5zM272.5 214.5l1 .3-1 .2zM364.4 200.7h.5l-.2 1zM4 238.5h148.9v54.5M49.6 238.5v54.5M4 248.5h148.9M4 254.5h148.9"/>
<path d="M84 248.5v6M118.4 248.5v6M216 253h200M216 248h65M216 258h65M228.6 243v15M255.2 243v15M281 243v50M296 243v30M346 243v30M361 243v30M381 253v20"/>
<path d="M392 253v20M416 243h-200v50M4 260.5h148.9M4 266.4h148.9M4 273.4h148.9M95.6 278.9h1.6M95.6 277.3h1.6M96.4 276.5v1.6M216 278h65M216 273h200M216 263h165M216 268h65"/>
<path d="M231 263v15M256 263v15M311 273v20M393.4 260.5l9-2.5v10l-9-2.5zM4 280.7h148.9M4 287h148.9M84 287v6M118.4 287v6M270.4 287.3h1.3M270.4 286h1.3M271 285.3v1.3"/>
<circle cx="100.6" cy="67.3" r="1.49"/>
<circle cx="100.6" cy="67.3" r="1.42"/>
<circle cx="100.7" cy="72.3" r="1.43"/>
<circle cx="100.7" cy="72.2" r="1.5"/>
<circle cx="111" cy="78.8" r=".85"/>
<circle cx="111" cy="60.8" r=".87"/>
<circle cx="123.5" cy="78.5" r=".82"/>
<circle cx="123.5" cy="61" r=".82"/>
<circle cx="123.5" cy="61" r="1.02"/>
<circle cx="123.5" cy="78.5" r="1.02"/>
<circle cx="128.5" cy="61" r="1.72"/>
<circle cx="128.5" cy="61" r="1.68"/>
<circle cx="128.5" cy="78.5" r="1.68"/>
<circle cx="128.5" cy="78.5" r="1.72"/>
<circle cx="133.5" cy="78.5" r=".91"/>
<circle cx="133.5" cy="61" r=".91"/>
<circle cx="133.5" cy="78.5" r=".76"/>
<circle cx="133.5" cy="61" r=".76"/>
<circle cx="138.5" cy="61" r="1.68"/>
<circle cx="138.5" cy="61" r="1.72"/>
<circle cx="138.5" cy="78.5" r="1.68"/>
<circle cx="138.5" cy="78.5" r="1.73"/>
<circle cx="143.5" cy="61" r="1.01"/>
<circle cx="143.5" cy="78.5" r="1.01"/>
<circle cx="143.5" cy="78.5" r=".82"/>
<circle cx="143.5" cy="61" r=".82"/>
<circle cx="161" cy="78.8" r=".84"/>
<circle cx="161" cy="60.8" r=".86"/>
<circle cx="211" cy="78.8" r=".84"/>
<circle cx="211" cy="60.8" r=".86"/>
<circle cx="261" cy="60.8" r=".86"/>
<circle cx="273.5" cy="60.8" r=".86"/>
<circle cx="291.5" cy="67.3" r="1.49"/>
<circle cx="291.5" cy="67.3" r="1.42"/>
<circle cx="291.5" cy="72.3" r="1.43"/>
<circle cx="291.5" cy="72.2" r="1.5"/>
<circle cx="131.2" cy="84.6" r="1.35"/>
<circle cx="131.3" cy="84.6" r="1.3"/>
<circle cx="134.8" cy="84.6" r="1.31"/>
<circle cx="134.8" cy="84.6" r="1.34"/>
<circle cx="148.7" cy="90" r="1.14"/>
<circle cx="271.7" cy="84.6" r="1.3"/>
<circle cx="271.7" cy="84.6" r="1.34"/>
<circle cx="101" cy="119.9" r="1.41"/>
<circle cx="101" cy="119.9" r="1.5"/>
<circle cx="120" cy="114.4" r="1.29"/>
<circle cx="120" cy="114.4" r="1.5"/>
<circle cx="120" cy="114.4" r="1.36"/>
<circle cx="130" cy="110.3" r=".5"/>
<circle cx="130" cy="110.3" r=".75"/>
<circle cx="130" cy="110.3" r=".84"/>
<circle cx="132.3" cy="109.9" r="1.1"/>
<circle cx="134.8" cy="109.9" r="1.1"/>
<circle cx="146" cy="114.4" r="1.5"/>
<circle cx="146" cy="114.4" r="1.31"/>
<circle cx="146" cy="114.4" r="1.35"/>
<circle cx="260.5" cy="114.4" r="1.29"/>
<circle cx="260.5" cy="114.4" r="1.5"/>
<circle cx="260.5" cy="114.4" r="1.36"/>
<circle cx="271.5" cy="114.4" r="1.29"/>
<circle cx="271.5" cy="114.4" r="1.5"/>
<circle cx="271.5" cy="114.4" r="1.36"/>
<circle cx="291" cy="119.8" r="1.5"/>
<circle cx="291" cy="119.9" r="1.43"/>
<circle cx="392.3" cy="112.6" r="1.51"/>
<circle cx="350.1" cy="124.4" r="1.37"/>
<circle cx="350.1" cy="129.9" r="1.37"/>
<circle cx="350.1" cy="124.4" r="1.51"/>
<circle cx="350.1" cy="129.9" r="1.51"/>
<circle cx="350.2" cy="124.4" r="1.32"/>
<circle cx="350.2" cy="129.9" r="1.32"/>
<circle cx="366.7" cy="124.4" r="1.37"/>
<circle cx="366.7" cy="124.4" r="1.51"/>
<circle cx="366.7" cy="129.9" r="1.51"/>
<circle cx="366.7" cy="124.4" r="1.33"/>
<circle cx="366.7" cy="129.9" r="1.33"/>
<circle cx="366.7" cy="124.4" r="1.5"/>
<circle cx="378.6" cy="126.2" r="1.49"/>
<circle cx="111" cy="156.1" r=".86"/>
<circle cx="119.8" cy="150.2" r=".62"/>
<circle cx="131.3" cy="150.2" r=".62"/>
<circle cx="134.7" cy="150.2" r=".62"/>
<circle cx="146.2" cy="150.2" r=".62"/>
<circle cx="161" cy="156.1" r=".84"/>
<circle cx="211" cy="156.1" r=".84"/>
<circle cx="260.2" cy="150.2" r=".63"/>
<circle cx="261" cy="156.1" r=".86"/>
<circle cx="271.7" cy="150.2" r=".63"/>
<circle cx="273.5" cy="156.1" r=".84"/>
<circle cx="111" cy="165.1" r="1"/>
<circle cx="111" cy="174.1" r=".86"/>
<circle cx="132" cy="179.9" r="1.13"/>
<circle cx="161" cy="165.1" r=".99"/>
<circle cx="161" cy="174.1" r=".84"/>
<circle cx="211" cy="174.1" r=".84"/>
<circle cx="261" cy="174.1" r=".86"/>
<circle cx="273.2" cy="165.1" r="3.7"/>
<circle cx="273.5" cy="174.1" r=".84"/>
<circle cx="283.4" cy="187.4" r="1.14"/>
</g>
<path d="M412.4 262.3a2.5 2.5 0 0 0-4.1-1.1 2.5 2.5 0 0 0 1 4.2 2.5 2.5 0 0 0 3.2-2.9l-.1-.2" fill="none" stroke="#000" stroke-width=".3" stroke-dasharray="30.5 1.3 1.3 1.3" stroke-dashoffset="24.5" stroke-linecap="butt"/>
<path d="M414.8 261.5a5 5 0 0 0-8.3-2 5 5 0 0 0 2.2 8.3 5 5 0 0 0 6.2-6l-.1-.3" fill="none" stroke="#000" stroke-width=".3" stroke-dasharray="30.5 1.3 1.3 1.3" stroke-dashoffset="16.7" stroke-linecap="butt"/>
<path d="M272.3 165h-1M273.5 166.3v1M273.5 163.8v-1M274.8 165h1" fill="none" stroke="#000" stroke-width=".3" stroke-dasharray="30.5 1.3 1.3 1.3"/>
<path d="M358.4 120.2v6.5" fill="none" stroke="#000" stroke-width=".3" stroke-dasharray="30.5 1.3 1.3 1.3" stroke-dashoffset="29.1"/>
<path d="M410 255.7v14.9" fill="none" stroke="#000" stroke-width=".3" stroke-dasharray="30.5 1.3 1.3 1.3" stroke-dashoffset="25"/>
<path d="M403.4 263l12.6-.1" fill="none" stroke="#000" stroke-width=".3" stroke-dasharray="30.5 1.3 1.3 1.3" stroke-dashoffset="26.1"/>
<path d="M216 248v5" fill="none" stroke="#000" stroke-width=".3" stroke-dasharray="30.5 1.3 1.3 1.3" stroke-dashoffset="29.9"/>
<path d="M106 78.5v-17.5M133.5 78.5v-17.5M258.5 78.5v-17.5M286 78.5v-17.5" fill="none" stroke="#f00" stroke-width=".3" stroke-dasharray="30.5 1.3 1.3 1.3" stroke-dashoffset="23.6"/>
<g fill="#000">
<path d="M346.6 132.7l1-.5-.6 .9z"/>
<path d="M74.5 24.2l1 .2-1 .3zM106 24.4l1-.2v.5z"/>
<path d="M155 53.3l1 .2-1 .3zM111 53.5l1-.2v.5zM297.5 144l1 .3-1 .2zM273.5 144.3l1-.3v.5zM368.4 142.6l1 .3-1 .2zM358.4 142.9l1-.3v.5z"/>
<path d="M297.5 54.5l1 .2-1 .3zM286 54.7l1-.2v.5zM257.5 16.1l1 .3-1 .2zM133.5 16.4l1-.3v.5z"/>
<path d="M149.1 61l.2 1h-.5zM148.8 77.5h.5l-.2 1zM72.3 28.3l.3 1h-.5zM72.1 79.8h.5l-.3 .9zM310.1 154.1l.2 1h-.5zM309.8 175.1h.5l-.2 1z"/>
<path d="M75.5 103.5l1-.2v.5zM297.5 103.3l1 .2-1 .3zM75.5 16.4l1-.3v.5zM132.5 16.1l1 .3-1 .2zM123.2 79.5l-.5 .9 .5 .1zM123.5 57.3l1-.2v.5zM142.5 57.1l1 .2-1 .3zM133.7 79.4l.1 1 .5-.1zM75.5 144.3l1-.3v.5zM110 144l1 .3-1 .2zM75.5 214.8l1-.3v.5zM110 214.5l1 .3-1 .2zM111 214.8l1-.3v.5zM160 214.5l1 .3-1 .2zM161 214.8l1-.3v.5zM272.5 214.5l1 .3-1 .2zM111.5 165.9l.3 1 .4-.2zM273.9 174.8l.3 1 .4-.3zM346.5 142.6l1.1 .3-1.1 .2zM358.4 142.9l1-.3v.5z"/>
<path d="M347.7 103.4l1-.3v.5zM368.2 103.1l.9 .3-.9 .2z"/>
<path d="M340.1 131.9h.5l-.2 1zM340.4 106.9l.2 1h-.5z"/>
<path d="M111 144.3l1-.3v.5zM260 144l1 .3-1 .2z"/>
<path d="M261 144.3l1-.3v.5zM272.5 144l1 .3-1 .2z"/>
<path d="M303.4 156.1l.3 1h-.5zM303.2 173.1h.5l-.3 1z"/>
<path d="M364.7 193.7l.2 1h-.5zM364.4 200.7h.5l-.2 1z"/>
<path d="M373.6 191.6l1-.2v.5zM370.6 191.4l1 .2-1 .3z"/>
</g>
<path d="M347.6 131.9v.5" fill="none" stroke="#f00" stroke-width=".3"/>
<g font-size="6.3">
<text x="282.1" y="250.3">名称</text>
<text x="347.1" y="250.3">图号</text>
<text x="282.1" y="260.3">材质</text>
<text x="347.1" y="260.3">质量</text>
<text x="383.3" y="262.1">视</text>
<text x="383.3" y="270">图</text>
<text x="282.1" y="270.3">版次</text>
<text x="347.1" y="270.3">比例</text>
</g>
<g font-size="4.9">
<text x="7.9" y="231.2">注意：1.行走平行度（正面+侧面），450行程内，≤±0.03mm，1000行程内，≤±0.05mm。</text>
<text x="16.6" y="237.1">2.本体形变，450行程内，≤±0.03mm，1000行程内，≤±0.05mm。</text>
<text x="16.9" y="245.5">型号规格</text>
<text x="78.9" y="245.5">GTH4-250-BR-M05-C4</text>
<text x="10.7" y="253.5">螺杆规格/型号</text>
<text x="61.8" y="253.5">1002</text>
<text x="96.3" y="253.5">1005</text>
<text x="16.9" y="259.5">有效行程</text>
<text x="97.5" y="259.5">250</text>
<text x="16.9" y="265.5">精度等级</text>
<text x="98.7" y="265.5">C7</text>
<text x="16.9" y="272">马达容量</text>
<text x="87.6" y="272">50W(无刹车)</text>
<text x="11.9" y="279.1">重复定位精度</text>
<text x="97.7" y="279.1">0.02</text>
<text x="4.5" y="285.9">感应开关方式及数量</text>
<text x="81.4" y="285.9">外挂型三只（C4）</text>
<text x="11.9" y="292.1">建议最快速度</text>
<text x="58.1" y="292.1">100MM/S</text>
<text x="92.5" y="292.1">250MM/S</text>
<text x="127" y="292">500MM/S</text>
</g>
<g font-size="4.2">
<text x="301.9" y="249.5">GTH4-250-BR-M05-C4</text>
<text x="259" y="267">2022/9/24</text>
</g>
<g font-size="4.1">
<text x="85.4" y="15.8">116 滑台原点</text>
<text x="187.4" y="15.8">250 有效行程</text>
<text x="79.1" y="23.8">61</text>
<text x="87.7" y="23.8">1 滑台极限位置</text>
<text x="135.3" y="53">90</text>
<text x="135.3" y="56.7">40</text>
<text x="148.5" y="57.5" transform="rotate(-90 148.5 57.5)">35</text>
<text x="302" y="54.2">25</text>
<text x="310.5" y="54.2">1 滑台极限位置</text>
<text x="71.8" y="60.4" transform="rotate(-90 71.8 60.4)">105</text>
<text x="94.3" y="92.1">4 x M4</text>
<text x="112.3" y="92.1">9.5</text>
<text x="138.6" y="91.4">2 x</text>
<text x="151.9" y="91.4">3 H7</text>
<text x="167.9" y="91.4">4.5</text>
<text x="187" y="102.9">446</text>
<text x="356.4" y="102.8">43</text>
<text x="339.8" y="119.2" transform="rotate(-90 339.8 119.2)">52</text>
<text x="92.9" y="143.7">71</text>
<text x="170.9" y="143.7">3*100</text>
<text x="266" y="143.7">25</text>
<text x="283.6" y="143.7">50</text>
<text x="327" y="138.3">基准面</text>
<text x="348" y="142.3">21.70</text>
<text x="362.3" y="142.3">22</text>
<text x="278" y="166.6">II</text>
<text x="302.9" y="165.5" transform="rotate(-90 302.9 165.5)">36</text>
<text x="309.5" y="165.6" transform="rotate(-90 309.5 165.6)">44</text>
<text x="369.7" y="170.5">II</text>
<text x="366.7" y="175.8">2 : 1</text>
<text x="121.8" y="181.4">2 x</text>
<text x="135.2" y="181.4">4 H7</text>
<text x="151.2" y="181.4">4</text>
<text x="280.6" y="183.8">10 x M4</text>
<text x="301.8" y="183.8">10</text>
<text x="286.6" y="188.8">3.40 贯穿</text>
<text x="364.1" y="190.8" transform="rotate(-90 364.1 190.8)">0</text>
<text x="376.7" y="191">1</text>
<text x="360" y="192.9" transform="rotate(-90 360 192.9)">+0.012</text>
<text x="364.1" y="196.9" transform="rotate(-90 364.1 196.9)">4</text>
<text x="92.9" y="214.2">71</text>
<text x="129.6" y="214.2">100</text>
<text x="209.2" y="214.2">225</text>
<text x="221.3" y="247.4">1</text>
<text x="131.6" y="253.2">1010</text>
<text x="218.2" y="257.4">序号</text>
<text x="221.3" y="252.4">2</text>
<text x="230.7" y="257.4">修 订 版 次</text>
<text x="255.9" y="257.4">设计变更编号</text>
<text x="225" y="262.4">设</text>
<text x="238.8" y="262.4">计</text>
<text x="252.5" y="262.4">变</text>
<text x="266.2" y="262.4">更</text>
<text x="218.4" y="267.4">设 计</text>
<text x="367.9" y="269.9">1:2</text>
<text x="218.4" y="272.4">校 核</text>
<text x="218.4" y="277.4">批 准</text>
<text x="218.9" y="282.9">技术要求：</text>
<text x="229.2" y="287.4">1、未标注公差全部 0.1</text>
<text x="229.1" y="291.9">2、未标注倒角全部C0.3</text>
</g>
</svg>
